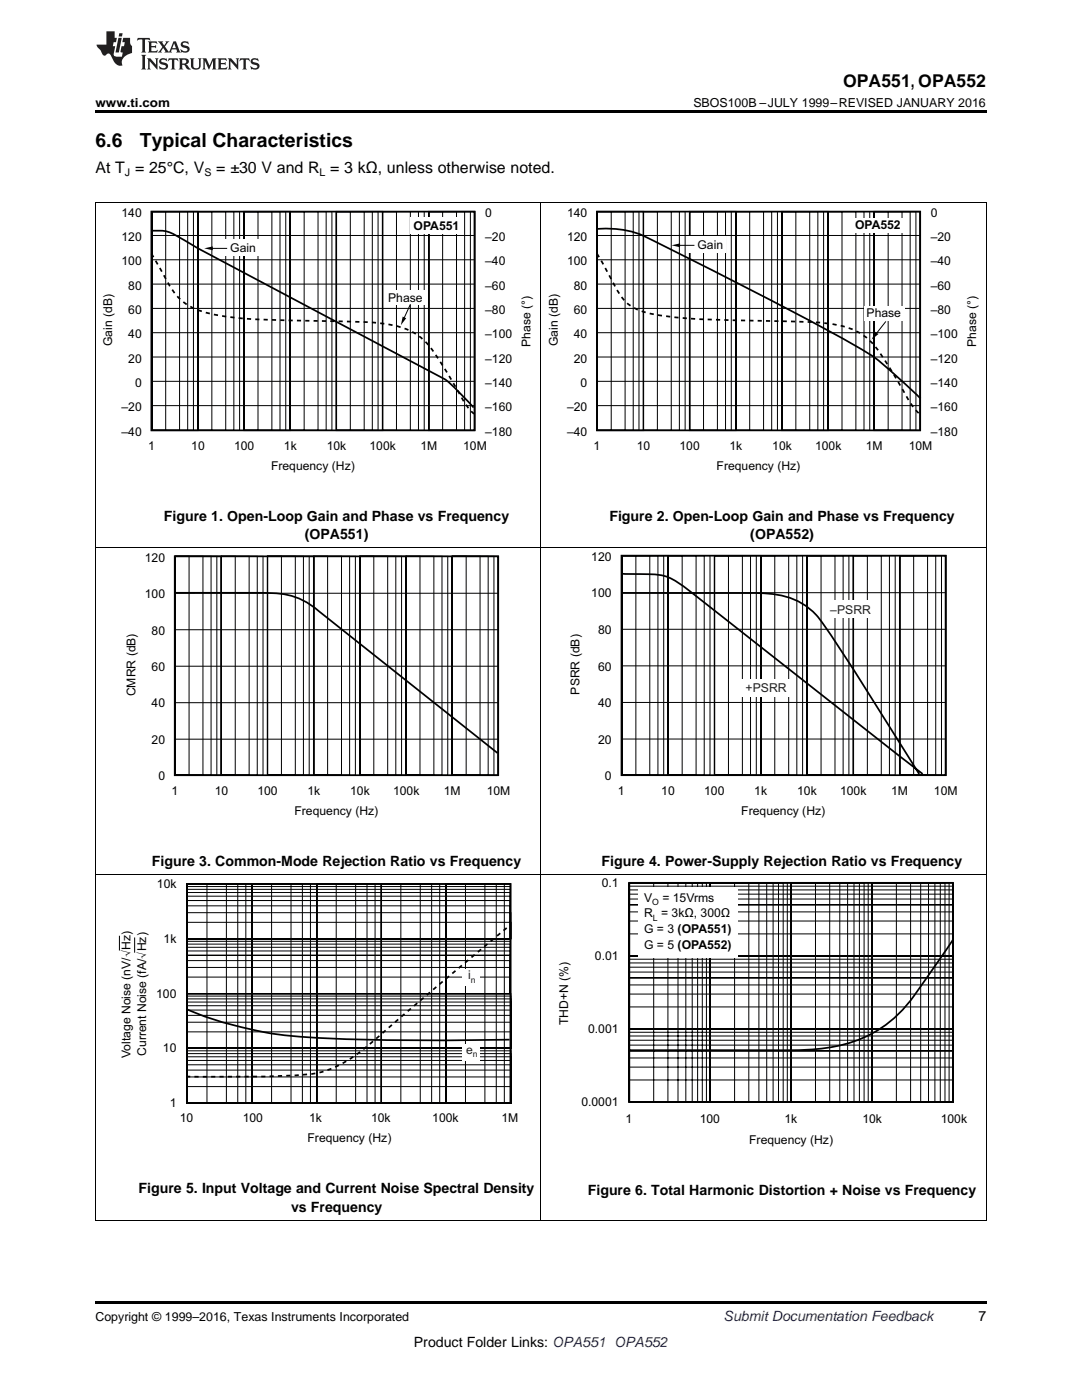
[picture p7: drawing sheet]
<svg xmlns="http://www.w3.org/2000/svg" width="216mm" height="279mm" viewBox="0 0 216 279" stroke-linecap="round" stroke-linejoin="round" font-family="sans-serif">
<path d="M19 243.5l.2 .1zM196.7 243.5l.1 .1zM19 259.7h177.8v.5h-177.8z" fill="#000"/>
<g fill="none" stroke="#000" stroke-width=".2">
<path d="M19.1 174.5v69.1M107.9 174.5v69.1M125.6 176.2h16.1v43.7h-16.1zM125.6 176.2h15.4v43.7h-15.4zM125.6 176.2h14.5v43.7h-14.5zM125.6 176.2h13.6v43.7h-13.6zM125.6 176.2h12.5v43.7h-12.5zM125.6 176.2h11.2v43.7h-11.2zM125.6 176.2h9.7v43.7h-9.7zM125.6 176.2h7.7v43.7h-7.7zM125.6 176.2h4.8v43.7h-4.8zM125.6 176.2h64.6v14.6h-64.6z"/>
<path d="M125.6 176.9h64.6v13.9h-64.6zM125.6 177.6h64.6v13.2h-64.6zM125.6 178.4h64.6v12.4h-64.6zM125.6 179.4h64.6v11.4h-64.6zM141.7 176.2h16.1v43.7h-16.1zM141.7 176.2h15.4v43.7h-15.4zM141.7 176.2h14.6v43.7h-14.6zM141.7 176.2h13.6v43.7h-13.6zM141.7 176.2h12.6v43.7h-12.6zM141.7 176.2h11.3v43.7h-11.3zM141.7 176.2h9.7v43.7h-9.7zM141.7 176.2h7.7v43.7h-7.7z"/>
<path d="M141.7 176.2h4.9v43.7h-4.9zM157.8 176.2h16.2v43.7h-16.2zM157.8 176.2h15.4v43.7h-15.4zM157.8 176.2h14.6v43.7h-14.6zM157.8 176.2h13.7v43.7h-13.7zM157.8 176.2h12.6v43.7h-12.6zM157.8 176.2h11.3v43.7h-11.3zM157.9 176.2h9.7v43.7h-9.7zM157.9 176.2h7.7v43.7h-7.7zM157.9 176.2h4.8v43.7h-4.8zM174 176.2h16.1v43.7h-16.1zM174 176.2h15.4v43.7h-15.4z"/>
<path d="M174 176.2h14.6v43.7h-14.6zM174 176.2h13.6v43.7h-13.6zM174 176.2h12.5v43.7h-12.5zM174 176.2h11.3v43.7h-11.3zM174 176.2h9.7v43.7h-9.7zM174 176.2h7.7v43.7h-7.7zM174 176.2h4.9v43.7h-4.9zM190.1 176.2v43.7zM196.8 174.5v69.1M125.6 180.6h64.6v10.2h-64.6zM125.6 182h64.6v8.8h-64.6zM125.6 183.8h64.6v7h-64.6z"/>
<path d="M125.6 186.4h64.6v4.4h-64.6zM125.6 190.8h64.6v14.5h-64.6zM125.6 191.4h64.6v13.9h-64.6zM125.6 192.2h64.6v13.1h-64.6zM125.6 193h64.6v12.3h-64.6zM125.6 194h64.6v11.3h-64.6zM125.6 195.2h64.6v10.1h-64.6zM125.6 196.6h64.6v8.7h-64.6zM125.6 198.4h64.6v6.9h-64.6zM125.6 201h64.6v4.3h-64.6zM125.6 205.3h64.6v14.6h-64.6zM125.6 206h64.6v13.9h-64.6z"/>
<path d="M125.6 206.8h64.6v13.1h-64.6zM125.6 207.6h64.6v12.3h-64.6zM125.6 208.6h64.6v11.3h-64.6zM125.6 209.7h64.6v10.2h-64.6zM125.6 211.1h64.6v8.8h-64.6zM125.6 213h64.6v6.9h-64.6zM125.6 215.5h64.6v4.4h-64.6zM19 243.5h177.8"/>
</g>
<path d="M125.6 176.2h64.5v43.7h-64.5zM190.1 187.6l-6 8.7a26.7 26.7 0 0 1-12.3 11 40.4 40.4 0 0 1-15.9 2.3h-30.4" fill="none" stroke="#000" stroke-width=".35"/>
<path d="M127.4 177.1h19.8v14h-19.8z" fill="#fff"/>
<g fill="none" stroke="#000" stroke-width=".2">
<path d="M37.3 176.4h11.8v43.7h-11.8zM37.3 176.4h7.9v43.7h-7.9zM37.3 176.4h64.5v11h-64.5zM37.3 176.9h64.5v10.5h-64.5zM37.3 177.5h64.5v9.9h-64.5zM37.3 178.1h64.5v9.3h-64.5zM37.3 178.9h64.5v8.5h-64.5zM37.3 179.7h64.5v7.7h-64.5zM37.3 176.4h4v43.7h-4zM37.3 176.4h10.1v43.7h-10.1zM50.3 176.4h11.6v43.7h-11.6zM50.3 176.4h10v43.7h-10z"/>
<path d="M50.3 176.4h7.8v43.7h-7.8zM50.3 176.4h3.9v43.7h-3.9zM63.2 176.4h11.6v43.7h-11.6zM63.2 176.4h10v43.7h-10zM63.2 176.4h7.8v43.7h-7.8zM63.2 176.4h3.9v43.7h-3.9zM76.1 176.4h11.6v43.7h-11.6zM76.1 176.4h10v43.7h-10zM76.1 176.4h7.8v43.7h-7.8zM76.1 176.4h3.9v43.7h-3.9zM89 176.4h11.6v43.7h-11.6zM89 176.4h10v43.7h-10z"/>
<path d="M89 176.4h7.8v43.7h-7.8zM89 176.4h3.9v43.7h-3.9zM23.8 186.7v3M26.9 187.1v3M37.3 180.8h64.5v6.6h-64.5zM37.3 182.1h64.6v5.3h-64.6zM37.3 184.1h64.6v3.3h-64.6zM37.3 187.4h64.5v10.9h-64.5zM37.3 187.9h64.5v10.4h-64.5zM37.3 188.4h64.5v9.9h-64.5zM37.3 189.1h64.5v9.2h-64.5zM37.3 189.8h64.5v8.5h-64.5z"/>
<path d="M37.3 190.6h64.5v7.7h-64.5zM37.3 191.7h64.5v6.6h-64.5zM37.3 193.1h64.5v5.2h-64.5zM37.3 195h64.5v3.3h-64.5zM37.3 198.3h64.6v10.9h-64.6zM37.3 198.8h64.6v10.4h-64.6zM37.3 199.3h64.6v9.9h-64.6zM37.3 200h64.6v9.2h-64.6zM37.3 213.6h64.6v6.5h-64.6zM37.3 200.7h64.6v8.5h-64.6zM37.3 201.6h64.6v7.6h-64.6zM37.3 202.6h64.6v6.6h-64.6z"/>
<path d="M37.3 204h64.6v5.2h-64.6zM37.3 205.9h64.6v3.3h-64.6zM37.3 209.2h64.6v10.9h-64.6zM37.3 209.7h64.6v10.4h-64.6zM37.3 210.3h64.6v9.8h-64.6zM37.3 210.9h64.6v9.2h-64.6zM37.3 211.6h64.6v8.5h-64.6zM37.3 212.5h64.6v7.6h-64.6zM37.3 201.6v7.6h64.6v-7.6M37.3 214.9h64.6v5.2h-64.6zM37.3 216.9h64.6v3.2h-64.6z"/>
</g>
<path d="M37.3 176.4h13v43.7h-13zM63.2 176.4h12.9v43.7h-12.9zM89 176.4h12.9v43.7h-12.9z" fill="none" stroke="#000" stroke-width=".28"/>
<path d="M37.3 176.4h64.6v43.7h-64.6zM37.3 201.4a74.7 74.7 0 0 0 27.2 5.8 644.5 644.5 0 0 0 37.2 .3" fill="none" stroke="#000" stroke-width=".35"/>
<path d="M37.1 214.8l9 .1a141.5 141.5 0 0 0 17.2-.7 25.4 25.4 0 0 0 11-6.2l10.7-9.3 16.7-14" fill="none" stroke="#000" stroke-width=".35" stroke-dasharray=".8 .8 .8 .8 .8 .8 .8 .8 .8 .8" stroke-linecap="butt"/>
<g fill="#fff">
<path d="M92.3 193.3h3.5v3.4h-3.5z"/>
<path d="M92.3 208.3h3.5v3.3h-3.5z"/>
</g>
<g fill="none" stroke="#000" stroke-width=".2">
<path d="M19.1 109.3v65.3M34.9 118.4h64.5M34.9 111h8.4v43.7h-8.4zM34.9 111h7.2v43.7h-7.2zM34.9 111h5.6v43.7h-5.6zM35 111h2.7v43.7h-2.7zM44.2 111h8.3v43.7h-8.3zM44.2 111h7.1v43.7h-7.1zM44.2 111h5.5v43.7h-5.5zM44.2 111h2.7v43.7h-2.7zM53.4 111h8.3v43.7h-8.3zM53.4 111h7.1v43.7h-7.1z"/>
<path d="M53.4 111h5.5v43.7h-5.5zM53.4 111h2.8v43.7h-2.8zM62.6 111h8.3v43.7h-8.3zM62.6 111h7.2v43.7h-7.2zM62.6 111h5.5v43.7h-5.5zM62.6 111h2.8v43.7h-2.8zM71.8 111h8.3v43.7h-8.3zM71.8 111h7.2v43.7h-7.2zM71.8 111h5.6v43.7h-5.6zM71.8 111h2.8v43.7h-2.8zM81 111h8.3v43.7h-8.3zM81 111h7.2v43.7h-7.2z"/>
<path d="M81 111h5.6v43.7h-5.6zM81 111h2.8v43.7h-2.8zM90.2 111h8.4v43.7h-8.4zM90.2 111h7.2v43.7h-7.2zM90.2 111h5.6v43.7h-5.6zM90.2 111h2.8v43.7h-2.8zM107.9 109.3v65.3M124 118.3h64.7M124.1 110.9h8.3v43.8h-8.3zM124.1 110.9h7.2v43.8h-7.2zM124.1 110.9h5.6v43.8h-5.6zM124.1 110.9h2.8v43.8h-2.8z"/>
<path d="M133.3 110.9h8.4v43.8h-8.4zM133.3 110.9h7.2v43.8h-7.2zM133.3 110.9h5.6v43.8h-5.6zM133.3 110.9h2.8v43.8h-2.8zM142.6 110.9h8.3v43.8h-8.3zM142.6 110.9h7.2v43.8h-7.2zM142.6 110.9h5.5v43.8h-5.5zM142.6 110.9h2.8v43.8h-2.8zM151.8 110.9h8.3v43.8h-8.3zM151.8 110.9h7.2v43.8h-7.2zM151.8 110.9h5.6v43.8h-5.6zM151.8 110.9h2.8v43.8h-2.8z"/>
<path d="M161 110.9h8.4v43.8h-8.4zM161 110.9h7.2v43.8h-7.2zM161 110.9h5.6v43.8h-5.6zM161.1 110.9h2.7v43.8h-2.7zM170.3 110.9h8.3v43.8h-8.3zM170.3 110.9h7.2v43.8h-7.2zM170.3 110.9h5.5v43.8h-5.5zM170.3 110.9h2.8v43.8h-2.8zM179.5 110.9h8.4v43.8h-8.4zM179.5 110.9h7.2v43.8h-7.2zM179.5 110.9h5.6v43.8h-5.6zM179.5 110.9h2.8v43.8h-2.8z"/>
<path d="M196.8 109.3v65.3M34.9 125.7h64.5M34.9 133h64.5M124 125.6h64.7M124 132.9h64.7M34.9 140.2h64.5M34.9 147.5h64.5M124 147.5h64.7M124 140.2h64.7M19 174.5h177.8"/>
</g>
<path d="M34.9 111h9.3v43.7h-9.3zM53.4 111h9.2v43.7h-9.2zM71.8 111h9.2v43.7h-9.2zM90.2 111h9.3v43.7h-9.3zM124.1 110.9h9.2v43.8h-9.2zM142.6 110.9h9.2v43.8h-9.2zM161 110.9h9.3v43.8h-9.3zM179.5 110.9h9.3v43.8h-9.3z" fill="none" stroke="#000" stroke-width=".28"/>
<path d="M34.9 111h64.5v43.7h-64.5zM35 118.3h15.2a25.6 25.6 0 0 1 9.2 1.1 14.8 14.8 0 0 1 4.3 2.6l35.6 28.3M124 114.5l2.1 .1a29.5 29.5 0 0 1 6.6 .4 23.1 23.1 0 0 1 6.7 4.3l44.7 35.2M124 110.9h64.7v43.8h-64.7zM124.1 118.3l22.7 .1a32.8 32.8 0 0 1 11.1 1 14 14 0 0 1 7.3 6.5l6.6 10 11.6 18.6" fill="none" stroke="#000" stroke-width=".35"/>
<g fill="#fff">
<path d="M164.5 119.9h10.8v3.4h-10.8z"/>
<path d="M147.7 135.6h10.7v3.4h-10.7z"/>
</g>
<g fill="none" stroke="#000" stroke-width=".2">
<path d="M19.1 40.4v68.9M30.2 47h64.5M30.2 51.8h64.5M30.2 56.7h64.5M30.3 42.2h8.3v43.7h-8.3zM30.3 42.2h7.2v43.7h-7.2zM30.3 42.2h5.5v43.7h-5.5zM30.3 42.2h2.8v43.7h-2.8zM39.5 42.2h8.3v43.7h-8.3zM39.5 42.2h7.2v43.7h-7.2zM39.5 42.2h5.5v43.7h-5.5zM39.5 42.2h2.8v43.7h-2.8z"/>
<path d="M48.7 42.2h8.3v43.7h-8.3zM48.7 42.2h7.2v43.7h-7.2zM48.7 42.2h5.6v43.7h-5.6zM48.7 42.2h2.8v43.7h-2.8zM57.9 42.2h8.3v43.7h-8.3zM57.9 42.2h7.2v43.7h-7.2zM57.9 42.2h5.6v43.7h-5.6zM57.9 42.2h2.8v43.7h-2.8zM67.1 42.2h8.3v43.7h-8.3zM67.1 42.2h7.2v43.7h-7.2zM67.1 42.2h5.6v43.7h-5.6zM67.1 42.2h2.8v43.7h-2.8z"/>
<path d="M76.3 42.2h8.3v43.7h-8.3zM76.3 42.2h7.2v43.7h-7.2zM76.3 42.2h5.6v43.7h-5.6zM76.3 42.2h2.8v43.7h-2.8zM85.5 42.2h8.4v43.7h-8.4zM85.5 42.2h7.2v43.7h-7.2zM85.5 42.2h5.6v43.7h-5.6zM85.5 42.2h2.8v43.7h-2.8zM107.9 40.4v68.9M196.8 40.4v68.9M30.2 61.5h64.5M30.2 66.4h64.5"/>
<path d="M30.2 71.3h64.5M30.2 76.1h64.5M30.2 81h64.5M19 109.2h177.8"/>
</g>
<path d="M30.3 42.2h9.2v43.7h-9.2zM48.7 42.2h9.2v43.7h-9.2zM67.1 42.2h9.2v43.7h-9.2zM85.5 42.2h9.3v43.7h-9.3z" fill="none" stroke="#000" stroke-width=".28"/>
<path d="M30.2 42.2h64.5v43.7h-64.5z" fill="none" stroke="#000" stroke-width=".35"/>
<path d="M77 57.9h8v3h-8z" fill="#fff"/>
<path d="M80.4 63.2l.7 .3-1.1 1.4z" fill="#000"/>
<path d="M81.9 60.7l-1.5 3.2" fill="none" stroke="#000" stroke-width=".2"/>
<path d="M44.1 47.7h7.4v3.4h-7.4z" fill="#fff"/>
<path d="M40.7 49.6l1.8-.4v.7z" fill="#000"/>
<path d="M45.3 49.6h-3.5" fill="none" stroke="#000" stroke-width=".2"/>
<path d="M81.7 43.3h10.6v3.4h-10.6z" fill="#fff"/>
<path d="M30.4 46a7.8 7.8 0 0 1 5.8 1.6l3.3 2 46.7 24.7a14.2 14.2 0 0 1 5.8 4.3l2.5 2.7M119.1 42.2h64.5v43.7h-64.5z" fill="none" stroke="#000" stroke-width=".35"/>
<path d="M30.2 50.6l3 5.4a11.4 11.4 0 0 0 8.8 6.6 98.5 98.5 0 0 0 18.2 1.4l5.8 .1a68.8 68.8 0 0 1 13.2 1 11.7 11.7 0 0 1 7.5 5.4l3.2 5a37.7 37.7 0 0 0 4.1 6.6l.6 .5" fill="none" stroke="#000" stroke-width=".35" stroke-dasharray=".8 .8 .8 .8 .8 .8" stroke-linecap="butt"/>
<path d="M119.2 42.2h9.2v43.7h-9.2zM137.6 42.2h9.2v43.7h-9.2zM156 42.2h9.2v43.7h-9.2zM174.4 42.2h9.3v43.7h-9.3z" fill="none" stroke="#000" stroke-width=".28"/>
<g fill="none" stroke="#000" stroke-width=".2">
<path d="M119.1 47h64.5M119.1 51.8h64.5M119.1 56.7h64.5M119.2 42.2h8.3v43.7h-8.3zM119.2 42.2h7.2v43.7h-7.2zM119.2 42.2h5.5v43.7h-5.5zM119.2 42.2h2.8v43.7h-2.8zM128.4 42.2h8.3v43.7h-8.3zM128.4 42.2h7.2v43.7h-7.2zM128.4 42.2h5.5v43.7h-5.5zM128.4 42.2h2.8v43.7h-2.8zM137.6 42.2h8.3v43.7h-8.3z"/>
<path d="M137.6 42.2h7.2v43.7h-7.2zM137.6 42.2h5.6v43.7h-5.6zM137.6 42.2h2.8v43.7h-2.8zM146.8 42.2h8.3v43.7h-8.3zM146.8 42.2h7.2v43.7h-7.2zM146.8 42.2h5.6v43.7h-5.6zM146.8 42.2h2.8v43.7h-2.8zM156 42.2h8.3v43.7h-8.3zM156 42.2h7.2v43.7h-7.2zM156 42.2h5.6v43.7h-5.6zM156 42.2h2.8v43.7h-2.8zM165.2 42.2h8.3v43.7h-8.3z"/>
<path d="M165.2 42.2h7.2v43.7h-7.2zM165.2 42.2h5.6v43.7h-5.6zM165.2 42.2h2.8v43.7h-2.8zM174.4 42.2h8.4v43.7h-8.4zM174.4 42.2h7.2v43.7h-7.2zM174.4 42.2h5.6v43.7h-5.6zM174.4 42.2h2.8v43.7h-2.8zM119.1 61.5h64.5M119.1 66.4h64.5M119.1 71.3h64.5M119.1 76.1h64.5M119.1 81h64.5"/>
</g>
<path d="M172.5 61h8v3h-8z" fill="#fff"/>
<path d="M174.7 66.2l.6 .5-1.4 1.1z" fill="#000"/>
<path d="M176.8 64.2l-2.2 2.7" fill="none" stroke="#000" stroke-width=".2"/>
<g fill="#fff">
<path d="M169.9 43.4h10.7v3h-10.7z"/>
<path d="M137.4 47.1h7.4v3.4h-7.4z"/>
</g>
<path d="M19 22h177.8v.5h-177.8zM134 49l1.7-.4v.7z" fill="#000"/>
<path d="M19 40.4h177.8M138.6 49h-3.6" fill="none" stroke="#000" stroke-width=".2"/>
<path d="M119.1 45.7a19.7 19.7 0 0 1 12 2.7 938.9 938.9 0 0 1 41 21.4 56.3 56.3 0 0 1 9.5 7.7l2.1 2" fill="none" stroke="#000" stroke-width=".35"/>
<path d="M119.1 50.6l3.8 6.8a8.6 8.6 0 0 0 6.6 5.1 108.3 108.3 0 0 0 19.6 1.5l5.8 .1a70.1 70.1 0 0 1 13.2 1 11.7 11.7 0 0 1 7.5 5.4l3.2 5a37.7 37.7 0 0 0 4.1 6.6l.6 .5" fill="none" stroke="#000" stroke-width=".35" stroke-dasharray=".8 .8 .8 .8 .8 .8" stroke-linecap="butt"/>
<g fill="#231f20">
<path d="M27.5 7.6l-.1 .5 .4-.2h.6v.1v2.1l-.2 .4h1l-.3-.4v-2.1l.1-.1h.5l.5 .2-.2-.5zM29.5 8.3l.2 .3v1.5l-.2 .4h1.8l.2-.6a1.04 1.04 0 0 1-1.3 .2v-.7h.6l.3 .2v-.6l-.3 .2h-.6v-.6l.8-.1 .4 .3-.2-.5zM31.5 8.3l.9 1.1-.9 1.1h.8l-.2-.2 .5-.7 .4 .7-.2 .2h1.5l-.1-.2 .1-.4h.9l.1 .4-.2 .2h1l-.3-.3-.7-1.9h-.5l-.9 2-.8-1 .9-1h-.8l.1 .3-.3 .5-.4-.6 .2-.2zM34.7 8.6l.4 1h-.7zM36.3 8.4a.63 .63 0 0 0-.2 .7 .63 .63 0 0 0 .6 .4l.6 .2 .1 .2a.75 .75 0 0 1-.7 .4 .75 .75 0 0 1-.6-.5l.1 .7 .1-.1a1.11 1.11 0 0 0 1.5-.6 1.13 1.13 0 0 0-1.2-.8l-.1-.4a1.04 1.04 0 0 1 1.2 .2l-.2-.5-.1 .1-.5-.2zM28.2 10.9l.2 .4v2.2l-.2 .4h1l-.3-.4v-2.2l.3-.4zM29.3 11.6l.3 .4v1.5l-.3 .4h.8l-.2-.4v-1.3l1.5 1.7v-1.9l.2-.4h-.7l.2 .4v.9l-1.1-1.3zM32 11.8a.62 .62 0 0 0-.2 .7 .62 .62 0 0 0 .6 .4l.6 .1 .1 .3a.76 .76 0 0 1-.7 .3 .76 .76 0 0 1-.6-.4l.1 .7 .1-.1a1.11 1.11 0 0 0 1.5-.6 1.13 1.13 0 0 0-1.2-.8l-.1-.4a1.04 1.04 0 0 1 1.2 .2l-.2-.6-.1 .1-.5-.1zM33.7 11.6l-.2 .6a.61 .61 0 0 1 .8-.3v1.6l-.2 .4h.9l-.2-.4v-1.6a.63 .63 0 0 1 .8 .3l-.2-.6zM35.6 11.6l.3 .4v1.5l-.3 .4h1l-.2-.2v-.8l.5 .2a.76 .76 0 0 0 1.2 .7l-1-1a.58 .58 0 0 0 .6-.5 .58 .58 0 0 0-.5-.6zM36.4 11.9h.1a.45 .45 0 0 1 .5 .1 .45 .45 0 0 1 .1 .5l-.7 .2zM37.9 11.6l.2 .2a2.17 2.17 0 0 0 .3 1.9 .99 .99 0 0 0 1.6-.6v-1.1l.2-.4h-.7l.2 .2a1.92 1.92 0 0 1-.2 1.8 .6 .6 0 0 1-.9-.5v-1.1l.2-.4zM40.4 11.6l.2 .4v1.5l-.2 .4h.7l-.2-.4v-1.4l.8 1.8 .8-1.8v1.4l-.2 .4h.9l-.2-.4v-1.5l.2-.4h-.8l-.6 1.5-.6-1.5zM43.4 11.6l.2 .4v1.5l-.2 .4h1.8l.2-.6a1.04 1.04 0 0 1-1.3 .1v-.6h.5l.4 .2v-.6l-.4 .2h-.5v-.7h.8l.3 .3-.1-.6zM45.5 11.6l.2 .4v1.5l-.2 .4h.7l-.2-.4v-1.3l1.5 1.7v-1.9l.2-.4h-.7l.2 .4v.9l-1.1-1.3zM47.9 11.6l-.1 .6a.61 .61 0 0 1 .8-.3v1.6l-.3 .4h1l-.3-.4 .1-1.6a.63 .63 0 0 1 .7 .3l-.1-.6zM50.2 11.8a.62 .62 0 0 0-.2 .7 .62 .62 0 0 0 .6 .4l.6 .1 .2 .3a.76 .76 0 0 1-.8 .3 .76 .76 0 0 1-.6-.4l.1 .7 .2-.1a1.11 1.11 0 0 0 1.5-.6 1.13 1.13 0 0 0-1.3-.8l-.1-.4a1.04 1.04 0 0 1 1.2 .2l-.1-.6-.2 .1-.5-.1z"/>
<path d="M21.2 6.3v2.6h-1.9l.1 .4 .7 .9a.91 .91 0 0 0 1 .8 .56 .56 0 0 1 .5-.3 .56 .56 0 0 1 .5 .3l.4 .8a1.53 1.53 0 0 0 1.9 1.2 1.54 1.54 0 0 1 1-2.1l.9-.3v-1.4a1.52 1.52 0 0 1-.3-1.6h-1.4l-.2 .8h.5l-.2 .8h-.4l-.2 1v.2l.4 .1-.2 .8a1.93 1.93 0 0 1-1.6-.3l.3-1.8h-.5l.2-.8h.4l.2-.8h-.4v-1.3zM23.6 7.6l-.6 2.9h.7l.6-2.9zM23.8 6.6l-.1 .7h.6l.2-.7z"/>
</g>
<g font-size="3.9">
<text x="19" y="29.3">6.6</text>
<text x="27.9" y="29.3">Typical Characteristics</text>
</g>
<text font-size="3.5" x="168.2" y="17.3">OPA551, OPA552</text>
<g font-size="3.2">
<text x="19" y="34.4">At T = 25°C, V</text>
<text x="43.1" y="34.4">= ±30 V and R = 3 kΩ, unless otherwise noted.</text>
</g>
<g font-size="2.8">
<text x="32.7" y="104">Figure 1. Open-Loop Gain and Phase vs Frequency</text>
<text x="60.8" y="107.5">(OPA551)</text>
<text x="121.6" y="104">Figure 2. Open-Loop Gain and Phase vs Frequency</text>
<text x="149.7" y="107.5">(OPA552)</text>
<text x="30.3" y="172.8">Figure 3. Common-Mode Rejection Ratio vs Frequency</text>
<text x="120.1" y="172.8">Figure 4. Power-Supply Rejection Ratio vs Frequency</text>
<text x="27.7" y="238.1">Figure 5. Input Voltage and Current Noise Spectral Density</text>
<text x="117.3" y="238.4">Figure 6. Total Harmonic Distortion + Noise vs Frequency</text>
<text x="58.1" y="241.8">vs Frequency</text>
<text x="195.3" y="263.6">7</text>
<text x="82.6" y="268.9">Product Folder Links: OPA551 OPA552</text>
</g>
<text font-size="2.8" fill="#0000c8" x="144.4" y="263.6">Submit Documentation Feedback</text>
<g font-size="2.5">
<text x="19" y="21.4">www.ti.com</text>
<text x="138.4" y="21.4">SBOS100B –JULY 1999–REVISED JANUARY 2016</text>
<text x="19" y="263.6">Copyright © 1999–2016, Texas Instruments Incorporated</text>
</g>
<g font-size="2.4">
<text x="24.3" y="43.3">140</text>
<text x="82.5" y="45.9">OPA551</text>
<text x="96.8" y="43.3">0</text>
<text x="113.2" y="43.3">140</text>
<text x="170.6" y="45.7">OPA552</text>
<text x="185.7" y="43.3">0</text>
<text x="24.3" y="48.1">120</text>
<text x="24.3" y="53">100</text>
<text x="45.9" y="50.3">Gain</text>
<text x="96.8" y="48.1">–20</text>
<text x="96.8" y="53">–40</text>
<text x="113.2" y="48.1">120</text>
<text x="113.2" y="53">100</text>
<text x="139.2" y="49.7">Gain</text>
<text x="185.7" y="48.1">–20</text>
<text x="185.7" y="53">–40</text>
<text x="25.6" y="57.8">80</text>
<text x="96.8" y="57.8">–60</text>
<text x="114.5" y="57.8">80</text>
<text x="185.7" y="57.8">–60</text>
<text x="25.6" y="62.7">60</text>
<text x="77.5" y="60.2">Phase</text>
<text x="96.8" y="62.7">–80</text>
<text x="114.5" y="62.7">60</text>
<text x="172.9" y="63.3">Phase</text>
<text x="185.7" y="62.7">–80</text>
<text x="22.4" y="69.1" transform="rotate(-90 22.4 69.1)">Gain (dB)</text>
<text x="25.6" y="67.5">40</text>
<text x="96.8" y="67.5">–100</text>
<text x="105.9" y="69.2" transform="rotate(-90 105.9 69.2)">Phase (°)</text>
<text x="111.3" y="69.1" transform="rotate(-90 111.3 69.1)">Gain (dB)</text>
<text x="114.5" y="67.5">40</text>
<text x="185.7" y="67.5">–100</text>
<text x="194.8" y="69.2" transform="rotate(-90 194.8 69.2)">Phase (°)</text>
<text x="25.6" y="72.4">20</text>
<text x="27" y="77.2">0</text>
<text x="96.8" y="72.4">–120</text>
<text x="96.8" y="77.2">–140</text>
<text x="114.5" y="72.4">20</text>
<text x="115.9" y="77.2">0</text>
<text x="185.7" y="72.4">–120</text>
<text x="185.7" y="77.2">–140</text>
<text x="24.3" y="82.1">–20</text>
<text x="96.8" y="82.1">–160</text>
<text x="113.2" y="82.1">–20</text>
<text x="185.7" y="82.1">–160</text>
<text x="24.3" y="86.9">–40</text>
<text x="29.5" y="89.9">1</text>
<text x="38.2" y="89.9">10</text>
<text x="46.7" y="89.9">100</text>
<text x="56.7" y="89.9">1k</text>
<text x="65.2" y="89.9">10k</text>
<text x="73.7" y="89.9">100k</text>
<text x="83.9" y="89.9">1M</text>
<text x="92.4" y="89.9">10M</text>
<text x="96.8" y="86.9">–180</text>
<text x="113.2" y="86.9">–40</text>
<text x="118.4" y="89.9">1</text>
<text x="127.1" y="89.9">10</text>
<text x="135.6" y="89.9">100</text>
<text x="145.6" y="89.9">1k</text>
<text x="154.1" y="89.9">10k</text>
<text x="162.6" y="89.9">100k</text>
<text x="172.8" y="89.9">1M</text>
<text x="181.3" y="89.9">10M</text>
<text x="185.7" y="86.9">–180</text>
<text x="54.1" y="93.9">Frequency (Hz)</text>
<text x="143" y="93.9">Frequency (Hz)</text>
<text x="28.9" y="112.1">120</text>
<text x="118" y="111.9">120</text>
<text x="28.9" y="119.4">100</text>
<text x="118" y="119.2">100</text>
<text x="30.3" y="126.6">80</text>
<text x="119.3" y="126.5">80</text>
<text x="30.3" y="133.9">60</text>
<text x="119.3" y="133.8">60</text>
<text x="27.1" y="139" transform="rotate(-90 27.1 139)">CMRR (dB)</text>
<text x="30.3" y="141.2">40</text>
<text x="115.6" y="138.6" transform="rotate(-90 115.6 138.6)">PSRR (dB)</text>
<text x="119.3" y="141.1">40</text>
<text x="30.3" y="148.5">20</text>
<text x="119.3" y="148.4">20</text>
<text x="31.6" y="155.8">0</text>
<text x="120.7" y="155.7">0</text>
<text x="34.2" y="158.7">1</text>
<text x="42.8" y="158.7">10</text>
<text x="51.4" y="158.7">100</text>
<text x="61.3" y="158.7">1k</text>
<text x="69.9" y="158.7">10k</text>
<text x="78.4" y="158.7">100k</text>
<text x="88.6" y="158.7">1M</text>
<text x="97.1" y="158.7">10M</text>
<text x="123.3" y="158.7">1</text>
<text x="132" y="158.7">10</text>
<text x="140.5" y="158.7">100</text>
<text x="150.5" y="158.7">1k</text>
<text x="159.1" y="158.7">10k</text>
<text x="167.6" y="158.7">100k</text>
<text x="177.8" y="158.7">1M</text>
<text x="186.4" y="158.7">10M</text>
<text x="58.8" y="162.7">Frequency (Hz)</text>
<text x="147.9" y="162.7">Frequency (Hz)</text>
<text x="31.3" y="177.2">10k</text>
<text x="120.1" y="177">0.1</text>
<text x="128.5" y="180">V</text>
<text x="132.2" y="180">= 15Vrms</text>
<text x="128.5" y="183.1">R</text>
<text x="131.9" y="183.1">= 3kΩ, 300Ω</text>
<text x="26" y="191" transform="rotate(-90 26 191)">√</text>
<text x="29.1" y="191.3" transform="rotate(-90 29.1 191.3)">√</text>
<text x="32.7" y="188.2">1k</text>
<text x="118.7" y="191.6">0.01</text>
<text x="128.5" y="186.2">G = 3 (OPA551)</text>
<text x="128.5" y="189.3">G = 5 (OPA552)</text>
<text x="31.2" y="199.1">100</text>
<text x="113.4" y="204.6" transform="rotate(-90 113.4 204.6)">THD+N (%)</text>
<text x="117.4" y="206.2">0.001</text>
<text x="26" y="211.2" transform="rotate(-90 26 211.2)">Voltage Noise (nV/ Hz)</text>
<text x="29.1" y="210.8" transform="rotate(-90 29.1 210.8)">Current Noise (fA/ Hz)</text>
<text x="32.5" y="210">10</text>
<text x="33.9" y="221">1</text>
<text x="116" y="220.8">0.0001</text>
<text x="35.9" y="224">10</text>
<text x="48.4" y="224">100</text>
<text x="61.4" y="228">Frequency (Hz)</text>
<text x="61.7" y="224">1k</text>
<text x="74" y="224">10k</text>
<text x="86.2" y="224">100k</text>
<text x="100.1" y="224">1M</text>
<text x="124.8" y="224.2">1</text>
<text x="139.6" y="224.2">100</text>
<text x="156.5" y="224.2">1k</text>
<text x="172.1" y="224.2">10k</text>
<text x="187.7" y="224.2">100k</text>
<text x="149.5" y="228.3">Frequency (Hz)</text>
</g>
<g font-size="2.4" fill="#231f20">
<text x="165.7" y="122.5">–PSRR</text>
<text x="148.8" y="138.2">+PSRR</text>
<text x="93.4" y="195.4">i</text>
<text x="93" y="210.4">e</text>
</g>
<g font-size="2.1">
<text x="24.9" y="35.1">J</text>
<text x="40.8" y="35.1">S</text>
<text x="63.8" y="35.1">L</text>
</g>
<g font-size="1.7">
<text x="130.1" y="180.7">O</text>
<text x="130.3" y="183.8">L</text>
</g>
<g font-size="1.7" fill="#231f20">
<text x="93.9" y="196.1">n</text>
<text x="94.3" y="211">n</text>
</g>
</svg>
